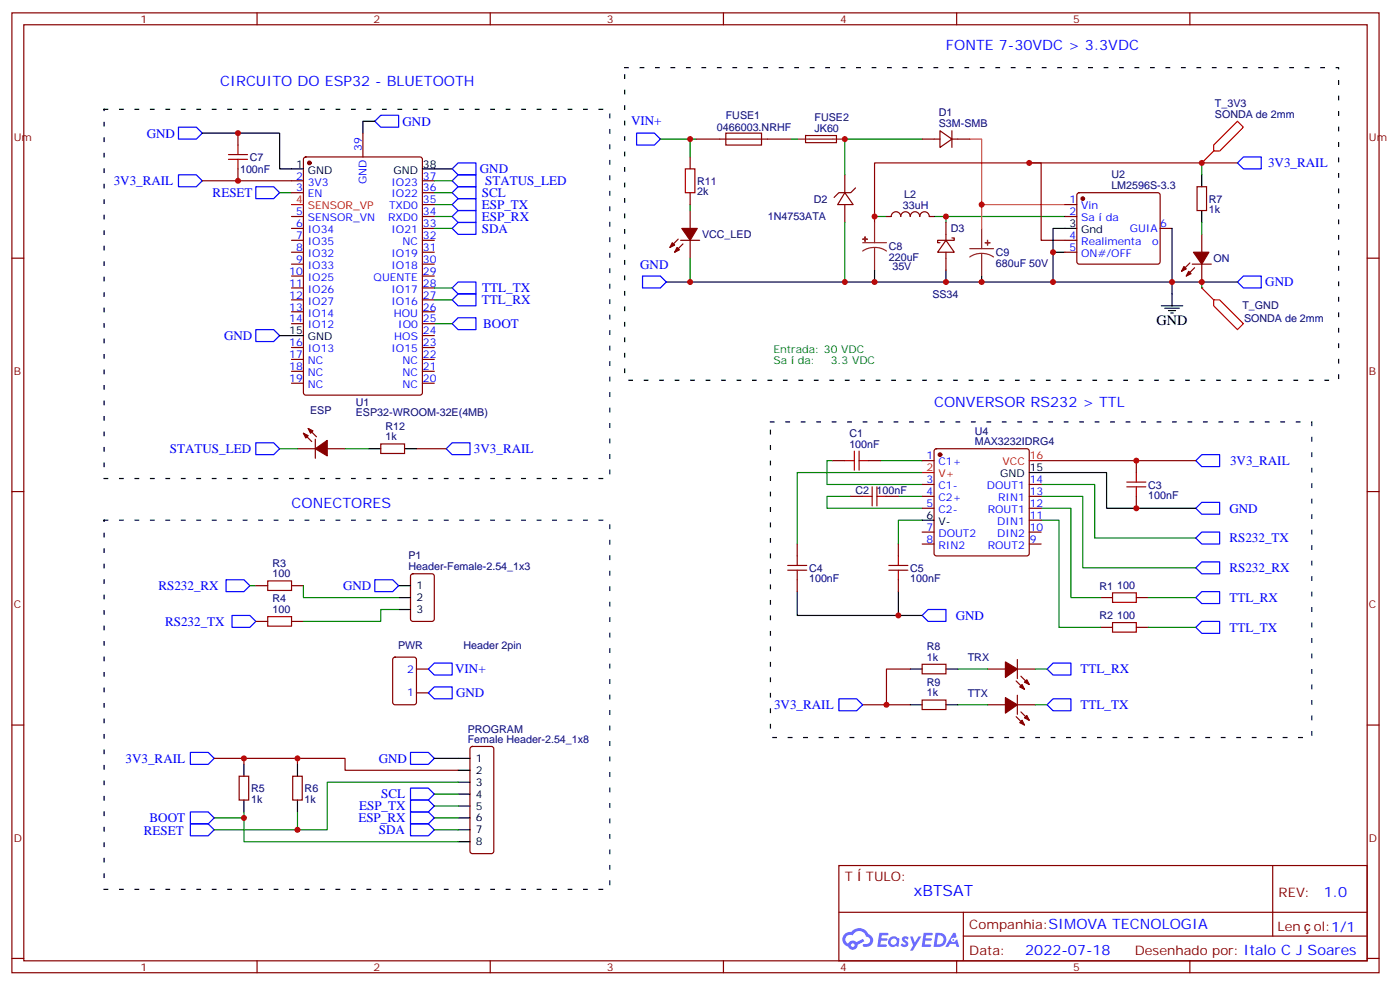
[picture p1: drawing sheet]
<svg xmlns="http://www.w3.org/2000/svg" width="415mm" height="292mm" viewBox="0 0 415 292" stroke-linecap="round" stroke-linejoin="round" font-family="sans-serif">
<g fill="none" stroke="#870000" stroke-width=".35">
<path d="M3.5 3.8h405.4v284.3h-405.4zM7.1 7.3h398.2v277.3h-398.2zM76.2 3.8v3.5M145.3 3.8v3.5M214.5 3.8v3.5M283.6 3.8v3.5M352.8 3.8v3.5M3.5 76.5h3.6M405.3 76.5h3.6M3.5 145.6h3.6M405.3 145.6h3.6M3.5 214.8h3.6"/>
<path d="M405.3 214.8h3.6M248.7 256.4h156.6v28.2h-156.6zM377.3 256.4v20.9M248.7 270.2h156.5M285.6 277.3h119.6M285.6 270.2v14.2M3.5 283.9h3.6M76.2 284.6v3.5M145.3 284.6v3.5M214.5 284.6v3.5M283.6 284.6v3.5M352.8 284.6v3.5"/>
<path d="M405.3 283.9h3.6"/>
</g>
<g fill="#5487ff">
<path d="M267.7 277.6a1.22 1.22 0 0 1 1.7 .2l-.4 .6a.47 .47 0 0 0-.3-.4 .47 .47 0 0 0-.5 .2l.1 .2a1.14 1.14 0 0 1 .8 1.8 1.14 1.14 0 0 1-1.9 0l-.2-.2 .5-.6 .7 .5a.29 .29 0 0 0 .3-.3 .29 .29 0 0 0-.2-.3 1.04 1.04 0 0 1-.6-1.7z"/>
<path d="M260.7 276.3h2.4l.3 .2-.2 .5-1.8 .1-.1 .8h1.5l.3 .4-.3 .4h-1.6l-.2 1.1h1.7l.2 .3-.2 .3-2.6 .1z"/>
<path d="M273.8 276.3h2.4l.3 .2-.1 .5-1.8 .1-.2 .8h1.6l.3 .4-.4 .4h-1.6l-.1 1.1h1.7l.2 .3-.2 .3-2.6 .1z"/>
<path d="M282.6 276.3h.7l.3 1.3-.6 .3a.69 .69 0 0 0-1 .3 .69 .69 0 0 0 .4 .9 .69 .69 0 0 0 .9-.6l.5-.2 .6 2.2h-.8l-.2-.9h-1.8l-.5 .9h-.8z"/>
<path d="M269.8 277.4h.8l.6 1.8 1.1-1.8h.9l-2.6 4.2h-.8l.9-1.5z"/>
<path d="M277.4 276.3l-.6 4.2h1.3a2.11 2.11 0 0 0 2.5-2.1 2.11 2.11 0 0 0-2.5-2.1zM278.1 277.1a1.39 1.39 0 0 1 1.7 1.4 1.39 1.39 0 0 1-1.8 1.3h-.3z"/>
<path d="M263.7 277.9a1.54 1.54 0 0 0-.1 2.2 1.54 1.54 0 0 0 2.2 .1l.6 .3 .3-2.3-.2-.3h-.4a1.49 1.49 0 0 0-2.4 0zM264 278.9a.94 .94 0 0 1 1.8 0 .94 .94 0 0 1-1.8 0z"/>
<path d="M250.4 276.7a2.18 2.18 0 0 0 1.1 3.7 1.44 1.44 0 0 0 1.6 .9 1.44 1.44 0 0 0 1.2-1.4l2-1.1-.5-.7-1.9 1a1.47 1.47 0 0 0-2.4 .4 1.39 1.39 0 0 1-.7-1.9 1.39 1.39 0 0 1 2-.5 2.12 2.12 0 0 1 2.2-1.3 2.12 2.12 0 0 1 1.9 1.7 1.14 1.14 0 0 1 1.1 1.4 1.14 1.14 0 0 1-1.7 .7 .43 .43 0 0 0-.5 .4 .43 .43 0 0 0 .4 .5 1.98 1.98 0 0 0 2.5-1.2 1.98 1.98 0 0 0-1.2-2.6 3.1 3.1 0 0 0-5.3-.6l-.9 .1zM252.3 280a.55 .55 0 0 1 1.1 0 .55 .55 0 0 1-1.1 0z"/>
<circle cx="282.6" cy="278.4" r=".26"/>
</g>
<g fill="none" stroke="#00f" stroke-width=".35">
<path d="M52.9 37.7h5.3l1.8 1.7-1.8 1.8h-5.3zM111.1 35.9l1.8-1.8h5.3v3.6h-5.3zM188.7 39.4h5.3l1.8 1.8-1.8 1.8h-5.3zM52.9 51.8h5.3l1.8 1.8-1.8 1.7h-5.3zM75.8 55.3h5.3l1.8 1.8-1.8 1.7h-5.3zM134.1 57.1l1.7-1.8h5.3v3.5h-5.3zM134.1 53.6l1.7-1.8h5.3v3.5h-5.3zM134.1 50l1.7-1.7h5.3v3.5h-5.3zM366.9 48.3l1.8-1.8h5.2v3.5h-5.2zM134.1 64.1l1.7-1.7h5.3v3.5h-5.3zM134.1 60.6l1.7-1.8h5.3v3.6h-5.3zM134.1 67.7l1.7-1.8h5.3v3.5h-5.3z"/>
<path d="M75.8 97.6h5.3l1.8 1.8-1.8 1.8h-5.3zM134.1 88.8l1.7-1.7h5.3v3.5h-5.3zM134.1 85.3l1.7-1.8h5.3v3.6h-5.3zM134.1 95.9l1.7-1.8h5.3v3.5h-5.3zM190.5 81.8h5.3l1.8 1.7-1.8 1.8h-5.3zM366.9 83.5l1.8-1.7h5.2v3.5h-5.2zM75.8 131.2h5.3l1.8 1.7-1.8 1.8h-5.3zM132.3 132.9l1.8-1.7h5.2v3.5h-5.2zM354.5 136.5l1.8-1.8h5.3v3.5h-5.3zM354.5 150.6l1.8-1.8h5.3v3.5h-5.3zM354.5 159.4l1.8-1.8h5.3v3.5h-5.3zM67 171.7h5.3l1.8 1.8-1.8 1.8h-5.3z"/>
<path d="M354.5 168.2l1.8-1.8h5.3v3.6h-5.3zM354.5 177l1.8-1.7h5.3v3.5h-5.3zM68.8 182.3h5.3l1.7 1.8-1.7 1.7h-5.3zM273.4 182.3l1.8-1.7h5.3v3.5h-5.3zM310.4 198.2l1.8-1.8h5.3v3.6h-5.3zM354.5 185.8l1.8-1.7h5.3v3.5h-5.3zM248.7 207h5.3l1.8 1.8-1.8 1.7h-5.3zM310.4 208.8l1.8-1.8h5.3v3.5h-5.3zM56.4 222.9h5.3l1.8 1.7-1.8 1.8h-5.3zM121.7 237h5.3l1.8 1.8-1.8 1.7h-5.3zM121.7 222.9h5.3l1.8 1.7-1.8 1.8h-5.3zM56.4 244.1h5.3l1.8 1.7-1.8 1.8h-5.3z"/>
<path d="M56.4 240.5h5.3l1.8 1.8-1.8 1.8h-5.3zM121.7 240.5h5.3l1.8 1.8-1.8 1.8h-5.3z"/>
</g>
<path d="M60 53.6h26.4M305.2 48.3h61.7M259.3 65.9v-17.6h49.4v22.9h7M123.5 132.9h8.8M308.7 136.5h45.8M269.9 198.2h-7.1v10.6M255.8 208.8h14.1M63.5 224.6h24.7v1.8M72.3 224.6v1.8M88.2 224.6h14.1v3.6h33.5" fill="none" stroke="#900" stroke-width=".35"/>
<path d="M30.9 32.4h149.9v109.3h-149.9zM185.2 20h211.7v92.6h-211.7z" fill="none" stroke="#000" stroke-width=".35" stroke-dasharray="1.1 3.5"/>
<g fill="none" stroke="#000" stroke-width=".35">
<path d="M60 39.4h22.9v10.6h7.1M111.1 35.9h-3.5v3.5M125.2 50h8.9M356.3 51.8v3.5M312.2 74.7h3.5M315.7 67.7h-3.5v15.8M356.3 62.4v3.5M82.9 99.4h7.1M197.6 83.5h169.3M280.5 80v3.5M291 81.8v1.7M344.3 90.6h6.4"/>
<path d="M345.4 91.3h4.2M346.4 92h2.1M347.1 92.7h.7M347.5 87.1v3.5M109.4 132.9h3.5M119.9 132.9h3.6M308.7 140h19.4v10.6h26.4M236.4 175.3v7h37M266.3 175.3v7M269.9 198.2h3.5M280.5 198.2h3.5M269.9 208.8h3.5"/>
<path d="M280.5 208.8h3.5M72.3 226.4v3.5M72.3 237v3.5M88.2 226.4v3.5M88.2 237v3.5M128.8 224.6h7"/>
</g>
<g fill="none" stroke="#008700" stroke-width=".35">
<path d="M82.9 57.1h3.5M128.8 57.1h5.3M128.8 53.6h5.3M128.8 64.1h5.3M128.8 60.6h5.3M128.8 67.7h5.3M276.9 64.1h38.8M280.5 64.1v1.8M128.8 95.9h5.3M246.9 136.5h-1.7v7h28.2M261.1 136.5h12.3M273.4 140h-37v21.1"/>
<path d="M252.2 147h-7v3.6h28.2M266.3 147h7.1M273.4 154.1h-7.1v7M308.7 143.5h15.9v15.9h29.9M308.7 147h12.3v21.2h33.5M74.1 173.5h1.7M284 198.2h8.8M306.9 198.2h3.5M284 208.8h8.8M306.9 208.8h3.5M72.3 240.5v1.8h-8.8M88.2 240.5v5.3h-24.7"/>
</g>
<path d="M287.5 41.2h3.5v19.4h24.7" fill="none" stroke="#f60" stroke-width=".35"/>
<g fill="#870000" stroke="#870000" stroke-width=".35">
<path d="M303.7 202.1l.7-.7 .8 1.4z"/>
<path d="M302.3 203.5l.7-.7 .7 1.4z"/>
<path d="M298.1 196.1l3.5 2.1-3.5 2.5z"/>
<path d="M303.7 212.7l.7-.8 .8 1.5z"/>
<path d="M302.3 214.1l.7-.7 .7 1.4z"/>
<path d="M298.1 206.7l3.5 2.1-3.5 2.4z"/>
<path d="M352.4 80.4l.7 .7-1.4 .7z"/>
<path d="M351 79l.7 .7-1.4 .7z"/>
<path d="M353.8 74.7h4.6l-2.1 3.5z"/>
<path d="M90 128.3l1.4 .7-.7 .8z"/>
<path d="M91.4 126.9l1.4 .7-.7 .7z"/>
<path d="M93.5 132.9l3.5-2.4v4.5z"/>
<circle cx="91.7" cy="48.3" r=".53"/>
</g>
<g fill="none" stroke="#870000" stroke-width=".35">
<path d="M107.6 39.4v7.1M86.4 53.6h3.6M86.4 57.1h3.6M90.2 46.7l.5-.2h33.8l.7 .4v69.4l-.4 .7-34.1 .1-.7-.5v-69.4zM125.2 53.6h3.6M125.2 57.1h3.6M354.9 55.3h2.8v7.1h-2.8zM86.4 78.2h3.6M86.4 64.1h3.6M86.4 67.7h3.6M86.4 71.2h3.6M86.4 74.7h3.6"/>
<path d="M125.2 78.2h3.6M125.2 64.1h3.6M125.2 67.7h3.6M125.2 71.2h3.6M125.2 74.7h3.6M125.2 60.6h3.6M280.5 71.2l2.4 3.5h-4.9zM280.5 65.9v5.3M280.5 74.7v5.3M282.2 70.5h.7v.7h-4.9v.7h.7M352.8 77.9l-2.5 2.5M353.5 78.2h5.6"/>
<path d="M354.2 79.3l-2.5 2.5M356.3 69.4v5.3M356.3 78.2v5.3M86.4 81.8h3.6M86.4 85.3h3.6M86.4 88.8h3.6M86.4 92.4h3.6M86.4 95.9h3.6M125.2 81.8h3.6M125.2 85.3h3.6M125.2 88.8h3.6M125.2 92.4h3.6"/>
<path d="M125.2 95.9h3.6M125.2 99.4h3.6M86.4 102.9h3.6M86.4 106.5h3.6M86.4 110h3.6M86.4 113.5h3.6M125.2 102.9h3.6M125.2 106.5h3.6M125.2 110h3.6M125.2 113.5h3.6M88.2 132.9h5.3M90 128.3l2.4 2.5"/>
<path d="M91.4 126.9l2.4 2.5M93.5 130.1v5.6M97 132.9h5.3M112.9 131.5h7v2.8h-7zM246.9 136.5h3.6M257.5 136.5h3.6M336.9 136.5v3.5M252.2 147h3.6M262.8 147h3.5M336.9 147v3.6M75.8 173.5h3.6M86.4 173.5h3.6"/>
<path d="M236.4 161.1v3.6M236.4 171.7v3.6M266.3 161.1v3.6M266.3 171.7v3.6M326.3 177h3.5M336.9 177h3.5M75.8 184.1h3.6M86.4 184.1h3.6M273.4 196.8h7.1v2.8h-7.1zM292.8 198.2h5.3M301.6 198.2h5.3M301.6 195.4v5.6"/>
<path d="M326.3 185.8h3.5M336.9 185.8h3.5M273.4 207.4h7.1v2.8h-7.1zM292.8 208.8h5.3M301.3 201.7l2.4 2.5M301.3 212.3l2.4 2.5M301.6 206v5.6M301.6 208.8h5.3M302.7 200.3l2.5 2.5M302.7 210.9l2.5 2.5M70.9 229.9h2.8v7.1h-2.8zM86.8 229.9h2.8v7.1h-2.8z"/>
</g>
<path d="M86.4 60.6h3.6" fill="none" stroke="#f00" stroke-width=".35"/>
<g fill="none" stroke="#a10000" stroke-width=".35">
<path d="M250.5 136.5h2.8M253.3 133.6v5.7M254.7 136.5h2.8M254.7 133.6v5.7M336.9 140v2.8M255.8 147h2.8M258.6 144.2v5.7M260 147h2.8M260 144.2v5.7M334.1 144.2h5.6M334.1 142.8h5.6M336.9 144.2v2.8"/>
<path d="M79.4 172.1h7v2.8h-7zM233.5 168.9h5.7M233.5 167.5h5.7M236.4 164.7v2.8M236.4 168.9v2.8M263.5 168.9h5.7M263.5 167.5h5.7M266.3 164.7v2.8M266.3 168.9v2.8M329.8 175.6h7.1v2.8h-7.1zM79.4 182.7h7v2.8h-7zM329.8 184.4h7.1v2.9h-7.1z"/>
</g>
<circle cx="356.3" cy="48.3" r=".18" fill="#870000"/>
<path d="M359.8 44.7v-1.7l7.1-7.1 1.8 1.8-7.1 7h-1.8l-3.5 3.6" fill="none" stroke="#f00" stroke-width=".35"/>
<circle cx="356.3" cy="85.3" r=".18" fill="#870000"/>
<path d="M356.3 85.3l3.5 3.5v1.8l7.1 7 1.8-1.7-7.1-7.1h-1.8M273.4 140h3.5M305.2 136.5h3.5" fill="none" stroke="#f00" stroke-width=".35"/>
<g fill="none" stroke="#870000" stroke-width=".35">
<path d="M70.6 39.4v3.6M215.2 39.4h10.6v3.6h-10.6zM278.7 38.7l3.5 2.5-3.5 2.5zM282.2 38.7v5M70.6 50v3.6M204.6 46.5v3.5M204.6 57.1v3.5M206.4 41.2h28.2M238.8 40.2l9.2-.1v2.1l-9.1 .1zM250.5 57.1l2.4 3.5h-4.5zM250.5 51.8v5.3M253.6 55.7l-1.4 1.4h-3.5l-1.4 1.4"/>
<path d="M273.4 41.2h5.3M282.2 41.2h5.3M319.5 57.3l.5-.2h23.3l.5 .2 .2 .5v19.7l-.3 .5-.4 .2h-23.3l-.5-.2-.2-.5v-19.7zM201.1 70.8l-2.5 2.5M201.8 71.2h5.6M202.5 72.2l-2.5 2.5M204.6 62.4v5.3M204.6 71.2v5.3M250.5 60.6v5.3M262.8 64.1h1.4a1.41 1.41 0 0 1 1.4-1.4 1.41 1.41 0 0 1 1.5 1.4 1.41 1.41 0 0 1 1.4-1.4 1.41 1.41 0 0 1 1.4 1.4 1.41 1.41 0 0 1 1.4-1.4 1.41 1.41 0 0 1 1.4 1.4 1.41 1.41 0 0 1 1.4-1.4 1.41 1.41 0 0 1 1.4 1.4h1.4M315.7 74.7h3.6M315.7 71.2h3.6"/>
<path d="M315.7 64.1h3.6M315.7 60.6h3.6M344 67.7h3.5M273.4 136.5h3.5M277.2 133.1l.4-.2h26.8l.5 .2 .3 .5v30.4l-.3 .5-.5 .2h-26.8l-.5-.3-.2-.4v-30.4zM273.4 143.5h3.5M273.4 147h3.5M273.4 150.6h3.5M273.4 157.6h3.5M305.2 143.5h3.5M305.2 147h3.5M305.2 150.6h3.5"/>
<path d="M305.2 157.6h3.5M305.2 154.1h3.5M121.9 170.2l.5-.2h5.7l.6 .4 .1 13-.5 .6-5.9 .1-.6-.5-.1-12.9zM273.4 161.1h3.5M305.2 161.1h3.5M116.7 194.9l.4-.2h5.7l.6 .4 .1 13-.5 .6-5.9 .1-.6-.5-.1-12.9zM123.5 198.2h3.5M123.5 205.2h3.5M139.6 221.3l.5-.2h5.6l.5 .2 .2 .5v30.4l-.2 .5-.5 .2h-5.6l-.5-.3-.3-.4v-30.4z"/>
</g>
<g fill="none" stroke="#000" stroke-width=".35">
<path d="M315.7 67.7h3.6M347.5 67.7v19.4M259.3 80v3.5M305.2 140h3.5M273.4 154.1h3.5M118.2 173.5h3.5M118.2 177h3.5M118.2 180.6h3.5M135.8 224.6h3.5M135.8 228.2h3.5M135.8 231.7h3.5M135.8 235.2h3.5"/>
<path d="M135.8 238.8h3.5M135.8 242.3h3.5M135.8 245.8h3.5M135.8 249.3h3.5"/>
</g>
<g fill="#870000" stroke="#870000" stroke-width=".35">
<path d="M200.7 73.3l.7 .7-1.4 .7z"/>
<path d="M199.3 71.9l.7 .7-1.4 .7z"/>
<path d="M202.1 67.7h4.6l-2.1 3.5z"/>
<circle cx="321" cy="58.8" r=".53"/>
<circle cx="278.7" cy="134.7" r=".53"/>
</g>
<path d="M67.7 47.2h5.7M67.7 45.8h5.7M70.6 43v2.8M70.6 47.2v2.8M203.2 50h2.8v7.1h-2.8z" fill="none" stroke="#a10000" stroke-width=".35"/>
<g fill="none" stroke="#008700" stroke-width=".35">
<path d="M195.8 41.2h10.6M204.6 41.2v5.3M234.6 41.2h1.8M273.4 41.2h-22.9v10.6M356.3 48.3v3.5M204.6 60.6v1.8M204.6 76.5v7M250.5 65.9v17.6M259.3 64.1h3.5M356.3 65.9v3.5M128.8 88.8h5.3M128.8 85.3h5.3"/>
<path d="M356.3 83.5v1.8M82.9 132.9h5.3M102.3 132.9h7.1M308.7 150.6h8.8v26.4h8.8M308.7 154.1h5.3v31.7h12.3M90 173.5v3.5h28.2M340.4 177h14.1M118.2 180.6h-5.3v3.5h-22.9M340.4 185.8h14.1M128.8 238.8h7M128.8 235.2h7M135.8 231.7h-38.8v14.1h-8.8"/>
<path d="M72.3 242.3v7h63.5M128.8 242.3h7M128.8 245.8h7"/>
</g>
<path d="M111.1 171.7h5.3l1.8 1.8-1.8 1.8h-5.3zM128.8 196.4h5.3v3.6h-5.3l-1.8-1.8zM127 205.2l1.8-1.7h5.3v3.5h-5.3zM121.7 233.5h5.3l1.8 1.7-1.8 1.8h-5.3zM121.7 244.1h5.3l1.8 1.7-1.8 1.8h-5.3z" fill="none" stroke="#00f" stroke-width=".35"/>
<path d="M236.4 41.2h14.1M255.8 71.9h7M259.3 73.3l1.8 .2 1.7 .9M259.3 73.3l-1.9 .2-1.6 .9M259.3 65.9v6M259.3 73.3v6.7M287.5 73.7h7.1M291 75.1l-1.8 .2-1.7 .8M291 75.1l1.9 .2 1.7 .8M291 67.7v6M291 75.1v6.7" fill="none" stroke="#8c2424" stroke-width=".35"/>
<g fill="#8c2424" stroke="#8c2424" stroke-width=".35">
<path d="M292.1 71.9h1.4z"/>
<path d="M292.8 71.2v1.4z"/>
<path d="M255.8 70.8l1.4 .1z"/>
<path d="M256.5 70.1v1.4z"/>
</g>
<path d="M228.4 125h160.5v93.5h-160.5zM30.9 154.1h149.9v109.4h-149.9z" fill="none" stroke="#000" stroke-width=".35" stroke-dasharray="1.1 3.5"/>
<path d="M291 60.6v7.1" fill="none" stroke="#f60" stroke-width=".35"/>
<g fill="#c00">
<circle cx="280.5" cy="83.5" r=".88"/>
<circle cx="312.2" cy="83.5" r=".88"/>
<circle cx="312.2" cy="74.7" r=".88"/>
<circle cx="280.5" cy="64.1" r=".88"/>
<circle cx="266.3" cy="182.3" r=".88"/>
<circle cx="72.3" cy="224.6" r=".88"/>
<circle cx="262.8" cy="208.8" r=".88"/>
<circle cx="88.2" cy="224.6" r=".88"/>
<circle cx="336.9" cy="136.5" r=".88"/>
<circle cx="336.9" cy="150.6" r=".88"/>
<circle cx="70.6" cy="53.6" r=".88"/>
<circle cx="70.6" cy="39.4" r=".88"/>
<circle cx="72.3" cy="242.3" r=".88"/>
<circle cx="291" cy="83.5" r=".88"/>
<circle cx="259.3" cy="83.5" r=".88"/>
<circle cx="259.3" cy="64.1" r=".88"/>
<circle cx="88.2" cy="245.8" r=".88"/>
<circle cx="291" cy="60.6" r=".88"/>
<circle cx="305.2" cy="48.3" r=".88"/>
<circle cx="356.3" cy="83.5" r=".88"/>
<circle cx="347.5" cy="83.5" r=".88"/>
<circle cx="356.3" cy="48.3" r=".88"/>
<circle cx="250.5" cy="41.2" r=".88"/>
<circle cx="250.5" cy="83.5" r=".88"/>
<circle cx="204.6" cy="83.5" r=".88"/>
<circle cx="204.6" cy="41.2" r=".88"/>
</g>
<text font-size="4.6" fill="#00f" x="270.8" y="265.4">xBTSAT</text>
<g font-size="4.2" fill="#00f">
<text x="280.5" y="14.7">FONTE 7-30VDC &gt; 3.3VDC</text>
<text x="65.3" y="25.3">CIRCUITO DO ESP32 - BLUETOOTH</text>
<text x="276.9" y="120.6">CONVERSOR RS232 &gt; TTL</text>
<text x="86.4" y="150.6">CONECTORES</text>
<text x="392.5" y="265.7">1.0</text>
<text x="304" y="283">2022-07-18</text>
</g>
<text font-size="4.2" x="342.9" y="96.2">GND</text>
<g font-size="3.9" fill="#00f">
<text x="43.5" y="40.7">GND</text>
<text x="119.3" y="37.2">GND</text>
<text x="187.1" y="37.1">VIN+</text>
<text x="142.3" y="51.3">GND</text>
<text x="376" y="49.5">3V3_RAIL</text>
<text x="33.7" y="54.9">3V3_RAIL</text>
<text x="63" y="58.3">RESET</text>
<text x="142.9" y="58.4">SCL</text>
<text x="143.8" y="54.9">STATUS_LED</text>
<text x="142.9" y="65.4">ESP_RX</text>
<text x="142.9" y="61.9">ESP_TX</text>
<text x="142.9" y="69">SDA</text>
<text x="189.8" y="79.6">GND</text>
<text x="143" y="86.6">TTL_TX</text>
<text x="375.1" y="84.8">GND</text>
<text x="142.9" y="90.1">TTL_RX</text>
<text x="66.4" y="100.7">GND</text>
<text x="143.3" y="97.1">BOOT</text>
<text x="50.3" y="134.2">STATUS_LED</text>
<text x="140.5" y="134.1">3V3_RAIL</text>
<text x="364.7" y="137.8">3V3_RAIL</text>
<text x="364.5" y="151.9">GND</text>
<text x="364.5" y="160.7">RS232_TX</text>
<text x="364.5" y="169.5">RS232_RX</text>
<text x="47" y="174.7">RS232_RX</text>
<text x="101.7" y="174.7">GND</text>
<text x="364.5" y="178.3">TTL_RX</text>
<text x="48.9" y="185.3">RS232_TX</text>
<text x="283.3" y="183.6">GND</text>
<text x="364.5" y="187.2">TTL_TX</text>
<text x="134.9" y="199.4">VIN+</text>
<text x="320.4" y="199.5">TTL_RX</text>
<text x="135.2" y="206.5">GND</text>
<text x="229.5" y="210.1">3V3_RAIL</text>
<text x="320.4" y="210.1">TTL_TX</text>
<text x="37.2" y="226">3V3_RAIL</text>
<text x="112.3" y="226">GND</text>
<text x="113.1" y="236.5">SCL</text>
<text x="44.3" y="243.6">BOOT</text>
<text x="106.3" y="243.6">ESP_RX</text>
<text x="106.5" y="240.1">ESP_TX</text>
<text x="42.7" y="247.2">RESET</text>
<text x="112.3" y="247">SDA</text>
</g>
<g font-size="3.9" fill="#800">
<text x="250.5" y="261">T</text>
<text x="256.7" y="261">TULO:</text>
<text x="379.1" y="265.7">REV:</text>
<text x="287.4" y="275.2">Companhia:SIMOVA TECNOLOGIA</text>
<text x="378.7" y="275.8">Len</text>
<text x="389.5" y="275.8">ol:1/1</text>
<text x="287.4" y="282.9">Data:</text>
<text x="336.4" y="282.9">Desenhado por: Italo C J Soares</text>
</g>
<g font-size="3.2" fill="#800">
<text x="41.6" y="6.8">1</text>
<text x="110.8" y="6.8">2</text>
<text x="179.9" y="6.8">3</text>
<text x="249.1" y="6.8">4</text>
<text x="318.2" y="6.8">5</text>
<text x="4.1" y="41.9">Um</text>
<text x="405.9" y="41.9">Um</text>
<text x="4.1" y="111.1">B</text>
<text x="405.9" y="111.1">B</text>
<text x="4.1" y="180.2">C</text>
<text x="405.9" y="180.2">C</text>
<text x="4.1" y="249.3">D</text>
<text x="405.9" y="249.3">D</text>
<text x="41.6" y="287.6">1</text>
<text x="110.8" y="287.6">2</text>
<text x="179.9" y="287.6">3</text>
<text x="249.1" y="287.6">4</text>
<text x="318.2" y="287.6">5</text>
</g>
<g font-size="3.2" fill="#000080">
<text x="215.2" y="35.3">FUSE1</text>
<text x="241.5" y="36">FUSE2</text>
<text x="278.4" y="34.5">D1</text>
<text x="360.2" y="34.9">SONDA de 2mm</text>
<text x="360.2" y="31.8">T_3V3</text>
<text x="212.6" y="38.9">0466003.NRHF</text>
<text x="241.5" y="39.1">JK60</text>
<text x="278.4" y="37.7">S3M-SMB</text>
<text x="74.1" y="47.7">C7</text>
<text x="71.2" y="51.2">100nF</text>
<text x="329.5" y="52.6">U2</text>
<text x="206.7" y="57.9">2k</text>
<text x="206.7" y="54.7">R11</text>
<text x="268" y="58.5">L2</text>
<text x="329.5" y="55.9">LM2596S-3.3</text>
<text x="227.6" y="65.3">1N4753ATA</text>
<text x="241.3" y="60">D2</text>
<text x="267.7" y="61.8">33uH</text>
<text x="358.4" y="63.1">1k</text>
<text x="358.4" y="60.1">R7</text>
<text x="208.1" y="70.6">VCC_LED</text>
<text x="281.9" y="68.8">D3</text>
<text x="263.5" y="77.3">220uF</text>
<text x="263.5" y="74.1">C8</text>
<text x="295.3" y="75.9">C9</text>
<text x="359.8" y="77.7">ON</text>
<text x="264.6" y="80">35V</text>
<text x="295.3" y="79">680uF 50V</text>
<text x="276.4" y="88.2">SS34</text>
<text x="368.4" y="91.7">T_GND</text>
<text x="368.8" y="95.3">SONDA de 2mm</text>
<text x="92" y="122.7">ESP</text>
<text x="105.5" y="123.2">ESP32-WROOM-32E(4MB)</text>
<text x="105.5" y="120.2">U1</text>
<text x="114.3" y="130.5">1k</text>
<text x="114.3" y="127.2">R12</text>
<text x="251.8" y="129.5">C1</text>
<text x="289" y="131.8">MAX3232IDRG4</text>
<text x="289" y="128.7">U4</text>
<text x="251.8" y="132.6">100nF</text>
<text x="253.7" y="146.4">C2</text>
<text x="259.9" y="146.4">100nF</text>
<text x="340.4" y="147.8">100nF</text>
<text x="340.4" y="144.7">C3</text>
<text x="80.8" y="167.8">R3</text>
<text x="121.1" y="165.7">P1</text>
<text x="80.8" y="171">100</text>
<text x="121.1" y="168.9">Header-Female-2.54_1x3</text>
<text x="239.9" y="172.5">100nF</text>
<text x="239.9" y="169.4">C4</text>
<text x="269.9" y="172.5">100nF</text>
<text x="269.9" y="169.4">C5</text>
<text x="80.8" y="178.4">R4</text>
<text x="326" y="174.6">R1</text>
<text x="331.3" y="174.6">100</text>
<text x="80.8" y="181.6">100</text>
<text x="326" y="183.5">R2</text>
<text x="331.3" y="183.4">100</text>
<text x="118" y="192.3">PWR</text>
<text x="137.4" y="192.3">Header 2pin</text>
<text x="274.8" y="195.7">1k</text>
<text x="274.8" y="192.5">R8</text>
<text x="286.9" y="195.9">TRX</text>
<text x="274.8" y="203.1">R9</text>
<text x="274.8" y="206.3">1k</text>
<text x="286.9" y="206.5">TTX</text>
<text x="138.7" y="220.1">Female Header-2.54_1x8</text>
<text x="138.7" y="217">PROGRAM</text>
<text x="74.4" y="237.8">1k</text>
<text x="74.4" y="234.7">R5</text>
<text x="90.3" y="237.8">1k</text>
<text x="90.3" y="234.7">R6</text>
</g>
<g font-size="3.2" fill="#00f">
<text x="107.2" y="44.7" transform="rotate(-90 107.2 44.7)">39</text>
<text x="87.8" y="53.2">2</text>
<text x="125.4" y="53.2">37</text>
<text x="87.8" y="56.7">3</text>
<text x="91.3" y="55">3V3</text>
<text x="91.3" y="58.5">EN</text>
<text x="108.7" y="54.5" transform="rotate(-90 108.7 54.5)">GND</text>
<text x="116.1" y="58.5">IO22</text>
<text x="116.1" y="55">IO23</text>
<text x="125.4" y="56.7">36</text>
<text x="87.8" y="63.8">5</text>
<text x="91.3" y="65.5">SENSOR_VN</text>
<text x="115.1" y="65.5">RXD0</text>
<text x="115.3" y="62">TXD0</text>
<text x="125.4" y="63.8">34</text>
<text x="125.4" y="60.3">35</text>
<text x="317.1" y="63.8">2</text>
<text x="317.1" y="60.3">1</text>
<text x="320.6" y="65.5">Sa</text>
<text x="320.6" y="62">Vin</text>
<text x="327.8" y="65.5">da</text>
<text x="87.8" y="67.3">6</text>
<text x="87.8" y="70.8">7</text>
<text x="91.3" y="69.1">IO34</text>
<text x="116.1" y="69.1">IO21</text>
<text x="125.4" y="70.8">32</text>
<text x="125.4" y="67.3">33</text>
<text x="317.1" y="70.8">4</text>
<text x="335" y="68.7">GUIA</text>
<text x="344" y="67.3">6</text>
<text x="87.8" y="74.4">8</text>
<text x="87.8" y="77.9">9</text>
<text x="91.3" y="72.6">IO35</text>
<text x="91.3" y="76.1">IO32</text>
<text x="116.1" y="76.1">IO19</text>
<text x="119.3" y="72.6">NC</text>
<text x="125.4" y="77.9">30</text>
<text x="125.4" y="74.4">31</text>
<text x="317.1" y="74.4">5</text>
<text x="320.6" y="76.1">ON#/OFF</text>
<text x="320.6" y="72.6">Realimenta</text>
<text x="341.6" y="72.6">o</text>
<text x="85.7" y="81.4">10</text>
<text x="91.3" y="79.7">IO33</text>
<text x="91.3" y="83.2">IO25</text>
<text x="110.8" y="83.2">QUENTE</text>
<text x="116.1" y="79.7">IO18</text>
<text x="125.4" y="81.4">29</text>
<text x="85.7" y="84.9">11</text>
<text x="85.7" y="88.5">12</text>
<text x="91.3" y="86.7">IO26</text>
<text x="116.1" y="86.7">IO17</text>
<text x="125.4" y="88.5">27</text>
<text x="125.4" y="84.9">28</text>
<text x="85.7" y="92">13</text>
<text x="85.7" y="95.5">14</text>
<text x="91.3" y="90.2">IO27</text>
<text x="91.3" y="93.8">IO14</text>
<text x="116.1" y="90.2">IO16</text>
<text x="116.7" y="93.8">HOU</text>
<text x="125.4" y="95.5">25</text>
<text x="125.4" y="92">26</text>
<text x="91.3" y="97.3">IO12</text>
<text x="116.9" y="100.8">HOS</text>
<text x="118.1" y="97.3">IO0</text>
<text x="125.4" y="99.1">24</text>
<text x="85.7" y="102.6">16</text>
<text x="85.7" y="106.1">17</text>
<text x="91.3" y="104.4">IO13</text>
<text x="91.3" y="107.9">NC</text>
<text x="116.1" y="104.4">IO15</text>
<text x="119.3" y="107.9">NC</text>
<text x="125.4" y="106.1">22</text>
<text x="125.4" y="102.6">23</text>
<text x="85.7" y="109.6">18</text>
<text x="85.7" y="113.2">19</text>
<text x="91.3" y="111.4">NC</text>
<text x="119.3" y="111.4">NC</text>
<text x="125.4" y="113.2">20</text>
<text x="125.4" y="109.6">21</text>
<text x="91.3" y="114.9">NC</text>
<text x="119.3" y="114.9">NC</text>
<text x="274.7" y="136.1">1</text>
<text x="278.2" y="137.9">C1+</text>
<text x="274.7" y="143.2">3</text>
<text x="305.3" y="143.2">14</text>
<text x="274.7" y="146.7">4</text>
<text x="278.2" y="144.9">C1-</text>
<text x="278.2" y="148.4">C2+</text>
<text x="292.6" y="144.9">DOUT1</text>
<text x="295.9" y="148.4">RIN1</text>
<text x="305.3" y="146.7">13</text>
<text x="274.7" y="150.2">5</text>
<text x="278.2" y="152">C2-</text>
<text x="292.8" y="152">ROUT1</text>
<text x="295.7" y="155.5">DIN1</text>
<text x="305.3" y="153.7">11</text>
<text x="305.3" y="150.2">12</text>
<text x="274.7" y="157.3">7</text>
<text x="274.7" y="160.8">8</text>
<text x="278.2" y="159">DOUT2</text>
<text x="295.7" y="159">DIN2</text>
<text x="305.3" y="160.8">9</text>
<text x="305.3" y="157.3">10</text>
<text x="278.2" y="162.6">RIN2</text>
<text x="292.8" y="162.6">ROUT2</text>
<text x="120.8" y="199.2">2</text>
<text x="120.8" y="206.3">1</text>
</g>
<g font-size="3.2">
<text x="87.8" y="49.7">1</text>
<text x="91.3" y="51.4">GND</text>
<text x="116.6" y="51.4">GND</text>
<text x="125.4" y="49.7">38</text>
<text x="317.1" y="67.3">3</text>
<text x="320.6" y="69.1">Gnd</text>
<text x="85.7" y="99.1">15</text>
<text x="91.3" y="100.8">GND</text>
<text x="296.6" y="141.4">GND</text>
<text x="305.3" y="139.6">15</text>
<text x="274.7" y="153.7">6</text>
<text x="278.2" y="155.5">V-</text>
<text x="123.5" y="174.6">1</text>
<text x="123.5" y="178.1">2</text>
<text x="123.5" y="181.6">3</text>
<text x="141.1" y="225.7">1</text>
<text x="141.1" y="229.2">2</text>
<text x="141.1" y="232.8">3</text>
<text x="141.1" y="236.3">4</text>
<text x="141.1" y="239.8">5</text>
<text x="141.1" y="243.3">6</text>
<text x="141.1" y="246.9">7</text>
<text x="141.1" y="250.4">8</text>
</g>
<g font-size="3.2" fill="#f00">
<text x="87.8" y="60.3">4</text>
<text x="91.3" y="62">SENSOR_VP</text>
<text x="297.2" y="137.9">VCC</text>
<text x="305.3" y="136.1">16</text>
<text x="274.7" y="139.6">2</text>
<text x="278.2" y="141.4">V+</text>
</g>
<g font-size="3.2" fill="#060">
<text x="229.3" y="104.7">Entrada: 30 VDC</text>
<text x="229.3" y="107.9">Sa</text>
<text x="236.6" y="107.9">da:</text>
<text x="246.3" y="107.9">3.3 VDC</text>
</g>
</svg>
